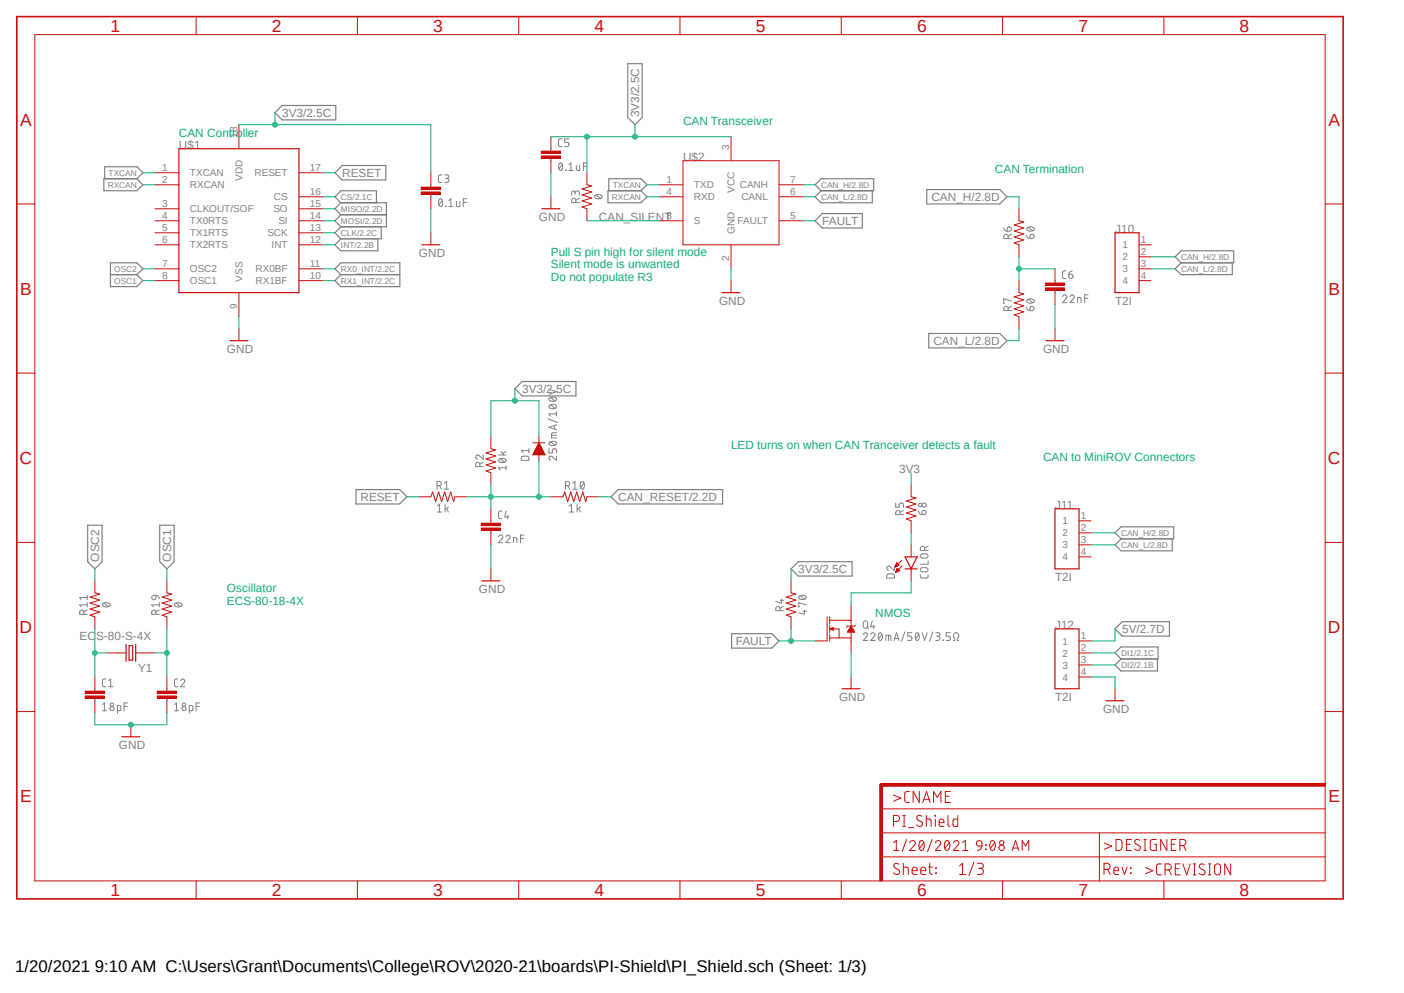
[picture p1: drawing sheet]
<svg xmlns="http://www.w3.org/2000/svg" width="297mm" height="210mm" viewBox="0 0 297 210" stroke-linecap="round" stroke-linejoin="round" font-family="sans-serif">
<path d="M3.2 3.2l281.3 187.3M284.5 3.2l-281.3 187.3" fill="none" stroke="#fff" stroke-width=".21"/>
<g fill="none" stroke="#808080" stroke-width=".21">
<path d="M93.5 37h-.6l-.1 .3v1.1l.7 .2M94.1 37h.5a.36 .36 0 0 1 .4 .4 .36 .36 0 0 1-.4 .3h-.4M94.5 37.7l.2 .1a.46 .46 0 0 1 .2 .5 .46 .46 0 0 1-.4 .3h-.4M118.4 34.5h.2a.98 .98 0 0 1 0 1.6 1.02 1.02 0 0 1-.2-1.6zM118.9 29.4h-.6l-.1 .3v1.1l.7 .2M119 34.8l-.8 .9M119.6 36l.2 .1zM120.4 29.4h-.9v.7h.7l.2 .3a.4 .4 0 0 1-.4 .6h-.5M120.4 36.1h.8M120.4 34.8l.4-.3v1.6M121.9 35v.8l.3 .3h.4v-1.1M123.4 35.2h.7"/>
<path d="M124.1 34.5h-.7v1.6M93 42.1l.2-.1a1.02 1.02 0 0 1 0 1.7 1.02 1.02 0 0 1-.2-1.6zM93.6 42.4l-.8 .9M94.3 43.6l.1 .1zM95 43.7h.8M95 42.4l.4-.4v1.7M96.6 42.6v1l.2 .1h.5v-1.1M98 42.8h.8M98.8 42h-.8v1.7M121.7 40.8v-.2a.46 .46 0 0 1 .5-.2 .46 .46 0 0 1 .4 .4v.5M121.7 41.1l-.1-.5a.37 .37 0 0 0-.4-.2 .37 .37 0 0 0-.3 .3v.6M121.8 42.8v-.4a.45 .45 0 0 0-.3-.5 .45 .45 0 0 0-.5 .3l-.1 .6h1.7"/>
<path d="M122.6 41.9l-.8 .4M125.8 41.4l.8-.3a.58 .58 0 0 1 .7 .7l-.7 .2a.58 .58 0 0 1-.8-.6zM126.1 41.2l.9 .8M212.3 48.2a.72 .72 0 0 0 .8 .7M213.1 48.2a.46 .46 0 0 1 .8 0 .46 .46 0 0 1-.4 .7h-.4zM213.3 50.5v-.5a.47 .47 0 0 0-.5-.5 .47 .47 0 0 0-.5 .5v.5h1.7M214 49.5l-.7 .4M217.2 49.7a.72 .72 0 0 0 .7 .8M217.3 48.3l.1-.2a.99 .99 0 0 1 1.4 .3 .96 .96 0 0 1-1.6 0zM217.6 48.1l.8 .7M217.9 49.7a.46 .46 0 0 1 .8 .1 .46 .46 0 0 1-.3 .7h-.5zM225.5 57.3h-.5l-.2 .4v1l.2 .2h.5"/>
<path d="M226.1 58h.6a.46 .46 0 0 1 .3 .5 .46 .46 0 0 1-.5 .4 .46 .46 0 0 1-.4-.4zM226.8 57.3a.72 .72 0 0 0-.7 .7M213.3 65.7v-.5a.47 .47 0 0 0-.5-.4 .47 .47 0 0 0-.5 .4v.5h1.7M214 63.7l-1.7-.5v.9h.2M214 64.8l-.7 .4M217.2 64.9a.72 .72 0 0 0 .7 .8M217.3 63.5l.7-.3a.58 .58 0 0 1 .7 .7l-.1 .1a.96 .96 0 0 1-1.4-.3zM217.6 63.3l.8 .7M217.9 64.9a.47 .47 0 0 1 .8 .1 .47 .47 0 0 1-.3 .7h-.5zM224.8 62.7a.44 .44 0 0 1 .6-.3 .44 .44 0 0 1 .2 .7l-.8 .9h.9M226.4 62.7a.44 .44 0 0 1 .6-.3 .44 .44 0 0 1 .1 .7l-.7 .9h.8M228 64v-1.1l.6 .1 .1 1"/>
<path d="M229.4 63.1h.8M230.2 62.4h-.8v1.6M101.5 98.7v-.7a.46 .46 0 0 0-.5-.2 .46 .46 0 0 0-.4 .4v.5h1.6M102.2 96.2v.9l-.9-.7a.44 .44 0 0 0-.7 .1 .44 .44 0 0 0 .4 .6M102.2 97.8l-.7 .3M105.5 96.2h1.6M105.5 97.2l.8-.3a.58 .58 0 0 1 .7 .7l-.7 .2a.67 .67 0 0 1-.8-.4zM105.8 97l.9 .7M106 95.5l.6 .7M107.1 98.9h-1.6l.3 .5M107.1 98.5v.9M107.1 95.5l-.8 .4"/>
<path d="M110.3 96.7a1.25 1.25 0 0 1 1.5 0l.1 .7h-1.6zM111.9 94.9v.9M111.9 95.3h-1.6l.4 .5M116 88.6l1.9 .7M116.1 94.9v.9h.7v-.5a.45 .45 0 0 1 .5-.4 .45 .45 0 0 1 .4 .4v.5M116.1 82.3l1.6 .5-1.6 .6M116.2 93.6l.7-.3a.58 .58 0 0 1 .8 .7l-.8 .2a.58 .58 0 0 1-.7-.6zM116.2 85.8l.7-.2a.58 .58 0 0 1 .8 .6l-.8 .2a.58 .58 0 0 1-.7-.6zM116.2 84.2l.7-.2a.58 .58 0 0 1 .8 .6l-.8 .3a.58 .58 0 0 1-.7-.7zM116.5 93.4l.9 .7M116.5 85.6l.9 .8M116.5 84.1l.9 .7"/>
<path d="M116.7 92.1h1M117.3 90v.8M117.7 96.5v.9l-.9-.8a.44 .44 0 0 0-.7 .1 .44 .44 0 0 0 .4 .7M117.7 91.5h-.8l-.2 .3v.8h1M117.7 87.1v.9M117.7 89.8l-1.6 .6 1.6 .5M117.7 87.5h-1.6l.4 .5M92.5 102.7h.4a.45 .45 0 0 0 .5-.3 .45 .45 0 0 0-.3-.5h-.6v1.6M92.5 107l.5-.3v1.6M92.5 108.3h.9M93 102.7l.4 .8M94 102.2l.5-.3v1.6"/>
<path d="M94 103.5h.9M94.1 106.7v1.6M94.4 107.5l.5 .8M94.9 107.2l-.8 .5M105.5 113.5a.45 .45 0 0 1 .6-.3 .45 .45 0 0 1 .1 .7l-.7 .9h.8M106.2 108.1h-.6l-.1 .3v1.1l.7 .2M107 113.5a.44 .44 0 0 1 .7-.3 .44 .44 0 0 1 .1 .7l-.8 .9h.9M107.1 108.1l-.3 1.2h.9M107.4 109v.7M108.6 114.8v-1.1h.7v1.1M110.1 113.9h.7M110.8 113.2h-.7v1.6"/>
<path d="M119.6 102.7h.5a.45 .45 0 0 0 .4-.4 .45 .45 0 0 0-.4-.4h-.5v1.6M120.1 102.7l.4 .8M120.4 108.3h1M120.4 107l.5-.3v1.6M121.2 103.5h.9M121.2 102.2l.4-.3v1.6M122.1 106.7v1.6M122.4 107.5l.4 .8M122.8 107.2l-.7 .5M123 101.9h.2a.93 .93 0 0 1 0 1.6 1.02 1.02 0 0 1-.2-1.6zM123.5 102.2l-.7 .9M189.2 119.7v.9l-.9-.7a.44 .44 0 0 0-.7 .1 .44 .44 0 0 0 .4 .6"/>
<path d="M189.5 106.4v.9h.7v-.6l.4-.3a.4 .4 0 0 1 .5 .3v.6M190.4 108.8v-.4a.47 .47 0 0 0-.5-.4 .47 .47 0 0 0-.4 .4v.4h1.6M191.1 107.9l-.7 .4M194.3 108.1a.72 .72 0 0 0 .7 .7M194.8 117.3a1.26 1.26 0 0 1 1.3-.1l.2 .1a.44 .44 0 0 1-.4 .7h-.7a.44 .44 0 0 1-.4-.7zM195.2 108a.46 .46 0 0 1 .7 .3 .46 .46 0 0 1-.4 .5h-.5v-.5zM195.6 116.4v-.4a.47 .47 0 0 0-.4-.5 .47 .47 0 0 0-.5 .5v.4h1.6M196.3 118.6v.7h-1.6M196.3 115.5l-.7 .4M17.7 129.9v-.7a.46 .46 0 0 0-.5-.2 .46 .46 0 0 0-.4 .5v.4h1.7M18.5 129l-.8 .4M18.5 127.9h-1.7l.4 .5"/>
<path d="M18.5 125.9v.9M18.5 127.5v.9M18.5 126.4h-1.7l.4 .4M21.7 127.7l.8-.2a.58 .58 0 0 1 .7 .6l-.7 .3a.58 .58 0 0 1-.8-.7zM22 127.6l.9 .7M32.1 126.2l.4-.3h.5v.5a.46 .46 0 0 1-.6 .4 .46 .46 0 0 1-.3-.6zM33 129.9l-.1-.7a.46 .46 0 0 0-.5-.2 .46 .46 0 0 0-.3 .5v.4h1.6M33 125.9a.72 .72 0 0 1 .7 .7M33.7 127.9h-1.6l.3 .5M33.7 129l-.7 .4M33.7 127.5v.9M37 127.7l.7-.2a.65 .65 0 0 1 .8 .4 .98 .98 0 0 1-1.6 0z"/>
<path d="M37.3 127.6l.8 .7M165 129.2v-.5a.45 .45 0 0 0-.3-.4 .45 .45 0 0 0-.5 .2l-.1 .7h1.6M165 127h.7M165.4 126.7v.9l-1.3-.4M165.7 128.2l-.7 .4M169 126.2l.8-.3a.65 .65 0 0 1 .8 .5 .98 .98 0 0 1-1.6 0zM169.3 126l.9 .7M169.8 129.3h.8M170.2 129v.9l-1.2-.3M170.6 127.9l-1.6-.4v.9h.1M182.6 134.2a.45 .45 0 0 1 .6-.4 .45 .45 0 0 1 .2 .7l-.8 1h1M182.7 131.5l.2-.1a.47 .47 0 0 1 .7 .3v.8a.47 .47 0 0 1-.5 .4 .47 .47 0 0 1-.5-.4z"/>
<path d="M183.4 132.5l.3 .4M184.2 134.2a.44 .44 0 0 1 .6-.4 .44 .44 0 0 1 .2 .7l-.8 1h.9M184.5 131.3l-.3 1.2h.9M184.8 132.2v.7M186 133.9l.2-.1a.96 .96 0 0 1 0 1.7 1.02 1.02 0 0 1-.2-1.6zM186.6 134.2l-.8 .9M187.4 135.5v-1.1l1 .1 .1 1M187.8 121.4a1.26 1.26 0 0 1 1.3 .2l.1 .7h-1.6v-.5zM188 134.4v1.1M189.1 135.5l.6-1.7 .5 1.7M189.3 135h.8M191.4 133.6l-.7 2"/>
<path d="M192.9 133.8h-.9v.7h.6l.3 .4a.4 .4 0 0 1-.3 .6h-.6M193.8 133.9l.2-.1a.96 .96 0 0 1 0 1.7l-.3-.3-.1-.5zM194.4 134.2l-.7 .9M194.7 121.5v.6l.4 .2 1-.1 .2-.1v-.6M194.8 120.3a1.26 1.26 0 0 1 1.3-.2l.2 .2a.44 .44 0 0 1-.4 .6h-.7a.44 .44 0 0 1-.4-.6zM195.1 133.8l.5 1.7 .5-1.7M197.4 133.6l-.8 2M198 133.8h.5a.36 .36 0 0 1 .4 .4 .36 .36 0 0 1-.4 .3h-.4M198.4 134.5a.47 .47 0 0 1 .5 .5 .47 .47 0 0 1-.5 .5h-.4M199.5 135.4l.1 .1zM201 133.8h-.8v.7h.5l.3 .4a.4 .4 0 0 1-.3 .6h-.5M201.7 135.5h.3v-.5a.62 .62 0 0 1-.2-1 .62 .62 0 0 1 .9 0 .62 .62 0 0 1-.2 1v.5h.3"/>
<path d="M21.7 149.1l.4-.4v1.6M21.7 150.3h.9M22.4 143.6h-.6l-.1 .4v1l.1 .2h.6M23 145.2h.9M23 144l.4-.4v1.6M24.8 150.3l.7-.1v-.9l-.7-.1v1.6M26.2 149.4h.8M27 148.7h-.8v1.6M36.9 150.3h.9M36.9 149.1l.4-.4v1.6M37.6 143.6h-.5l-.2 .4 .1 1 .1 .2h.5M38.2 144a.45 .45 0 0 1 .6-.4 .45 .45 0 0 1 .2 .7l-.8 .9h.9"/>
<path d="M40 150.3h.5l.3-.1-.1-.9-.7-.1v1.6M41.5 149.4h.7M42.2 148.7h-.7v1.6"/>
<circle cx="194.7" cy="106.8" r=".37"/>
<circle cx="195.5" cy="106.8" r=".45"/>
<circle cx="23.7" cy="149" r=".37"/>
<circle cx="23.7" cy="149.9" r=".45"/>
<circle cx="38.9" cy="149" r=".37"/>
<circle cx="38.9" cy="149.9" r=".45"/>
</g>
<g fill="none" stroke="#808080" stroke-width=".25">
<path d="M132.8 13.5h3v11.3l-1.5 1.6-1.5-1.6zM22 37.8h7l1.2 1.3-1.2 1.2h-7zM22.1 37.8v-2.5h6.9l1.2 1.2-1.2 1.3M58.2 23.8l1.5-1.5h11.3v3.1h-11.3zM72.3 35h9.3v3.1h-9.3l-1.4-1.6zM172.4 39.1l1.3-1.3h11.1v2.5h-11.1zM23.4 55.6h5.6l1.2 1.3-1.2 1.2 1.2 1.3-1.2 1.2h-5.6zM23.4 58.1h5.6M72.1 55.6h12.5v5h-12.5l-1.2-1.2 1.2-1.3-1.2-1.2zM72.1 58.1h12.5M72.1 42.9l-1.2-1.3 1.2-1.3h7.5v2.6M72.1 42.9h9.6v5.1h-9.6"/>
<path d="M72.1 50.5l-1.2 1.3 1.2 1.2h7.8v-2.5M72.1 42.9l-1.2 1.3 1.2 1.2M72.1 45.4h9.6M72.1 45.4l-1.2 1.3 1.2 1.3M72.1 48l-1.2 1.2 1.2 1.3M80.6 48v2.5h-8.5M128.6 40.3h7l1.3 1.3-1.3 1.3h-7zM128.8 40.3v-2.5h6.8l1.3 1.3-1.3 1.2M172.4 46.7l1.5-1.5h8.5v3h-8.5zM173.7 40.3l-1.3 1.3 1.3 1.3h10.8v-2.6M196 40.1h15.5l1.5 1.5-1.5 1.5h-15.5zM249.9 55.6l-1.3 1.3 1.3 1.2h10.8v-2.5"/>
<path d="M249.9 53h11.1v2.6h-11.1l-1.3-1.3zM196.5 70.5h15l1.5 1.6-1.5 1.5h-15zM108.9 82.2l1.5-1.5h11.4v3h-11.4zM18.5 111.1h3.1v7.7l-1.5 1.5-1.6-1.5zM33.8 111.1h3v7.7l-1.5 1.5-1.5-1.5zM75.3 103.5h9.2l1.6 1.6-1.6 1.5h-9.2zM130.8 103.5h22.1v3.1h-22.1l-1.6-1.5zM237.2 111.4h11.1v2.6h-11.1l-1.3-1.3zM237.2 114l-1.3 1.2 1.3 1.3h10.8v-2.5M154.8 134h8.5l1.5 1.6-1.5 1.5h-8.5zM167.3 120.3l1.6-1.5h11.4v3h-11.4zM235.9 138.1l1.3-1.3h7.8v2.6h-7.8z"/>
<path d="M235.9 133l1.5-1.5h10v3h-10zM237.2 139.4l-1.3 1.2 1.3 1.3h7.7v-2.5"/>
</g>
<path d="M215.6 44.2v2.5l1 .2-2.1 .7 2.1 .6-2.1 .7 2.1 .6-2.1 .6 2.1 .7-2.1 .6 1.1 .4v2.5M215.6 59.4v2.5l1 .2-2.1 .7 2.1 .6-2.1 .7 2.1 .6-2.1 .6 2.1 .7-2.1 .6 1.1 .4v2.5M223.2 59.4v.5M223.2 61.4v.5M22.6 138.1h4.1M28.7 138.1h4.1M27.7 153.3v2.5" fill="none" stroke="#c90d0c" stroke-width=".21"/>
<path d="M26.7 136.3v3.6M27.3 136.6h.8v3h-.8zM28.7 136.3v3.6M25.8 155.8h3.8" fill="none" stroke="#c90d0c" stroke-width=".25"/>
<path d="M221.1 60.9h4.1v.5h-4.1z" fill-rule="evenodd" fill="#c90d0c"/>
<path d="M221.1 60.9h4.1v.5h-4.1z" fill="none" stroke="#c90d0c" stroke-width=".21"/>
<path d="M221.1 59.9h4.1v.5h-4.1z" fill-rule="evenodd" fill="#c90d0c"/>
<g fill="none" stroke="#c90d0c" stroke-width=".21">
<path d="M221.1 59.9h4.1v.5h-4.1zM223.2 56.9v2.5M223.2 61.9v2.5M103.8 92.4v2.5l1.1 .3-2.1 .6 2.1 .6-2.1 .7 2.1 .6-2.1 .6 2.1 .7-2.1 .6 1 .4v2.5M88.6 105.1h2.5l.4-1 .7 2 .6-2 .6 2 .7-2 .6 2 .6-2 .7 2 .2-1h2.6M103.8 110.2v.5M103.8 112.2v.5M189.3 119.8h.1M189.4 119.8h.3M189.4 119.7h.5M189.4 119.6h.7M189.5 119.5h.7"/>
<path d="M189.5 119.4h.6M189.6 119.3h.4M189.6 119.3h.3M189.6 119.2h.2M189.7 119h.1M189.7 119l-.4 .9M189.7 119l.5 .5M190.2 119.5l-.9 .4M190.7 118.5l-1.4 1.4M190.8 119.7l-1.4 1.4M192.7 102.5v2.6l1.1 .2-2.1 .7 2.1 .6-2.1 .6 2.1 .7-2.1 .6 2.1 .6-2.1 .7 1 .4v2.5M192.7 115.2v2.6"/>
<path d="M167.3 122.9v2.5l1.1 .2-2.1 .7 2.1 .6-2.1 .7 2.1 .6-2.1 .6 2.1 .7-2.1 .6 1 .4v2.5M175 130.5v5.1h-2.6M175.5 130.5v1.4M175.5 132.3v1.5M175.5 134.3v1.3M175.5 134.9h4.5M175.5 131.2h4.5M175.5 133l.8-.2v.5zM175.6 133h1.9v1.9M175.7 132.9h.6M175.8 133.1h.5M176 132.8h.3"/>
<path d="M176.1 133.2h.2M179.3 133.6h1.5M179.4 133.5h1.3M179.4 133.4h1.2M179.5 133.3h1.1M179.6 133.2h.9M179.6 133.1h.8M179.7 133h.7M179.7 132.9h.6M179.8 132.8h.5M179.8 132.8h.4M179.9 132.6h.3"/>
<path d="M180 132.5h.1M180 127.9v4.5M180 133.7v4.4M180 132.4l.8 1.3h-1.5zM181 132.2l-.2 .2h-1.5l-.2 .2M189.4 121h.1M189.5 120.9h.2M189.5 120.8h.4M189.6 120.7h.6M189.6 120.6h.7M189.7 120.6h.5M189.7 120.5h.4"/>
<path d="M189.7 120.4h.3M189.7 120.3h.2M189.8 120.2h.1M189.8 120.2l.5 .5-.9 .4zM192.7 120.3v2.6"/>
</g>
<path d="M191.5 117.8h2.5l-1.3 2.5zM191.5 120.3h2.5" fill="none" stroke="#c90d0c" stroke-width=".25"/>
<path d="M101.8 111.7h4.1v.5h-4.1z" fill-rule="evenodd" fill="#c90d0c"/>
<path d="M101.8 111.7h4.1v.5h-4.1z" fill="none" stroke="#c90d0c" stroke-width=".21"/>
<path d="M101.8 110.7h4.1v.5h-4.1z" fill-rule="evenodd" fill="#c90d0c"/>
<g fill="none" stroke="#c90d0c" stroke-width=".21">
<path d="M91.1 39.1v.5M91.1 41.1v.5M241 51.8h2.5M241 54.3h2.5M241 56.9h2.5M241 59.4h2.5M223.2 69.5v2.6M112.7 93.6h2.6M112.8 96.1h2.5M112.8 96.1h2.4M112.9 96h2.3M112.9 95.9h2.2"/>
<path d="M112.9 95.8h2.2M113 95.7h2M113 95.6h2M113.1 95.5h1.8M113.1 95.4h1.8M113.2 95.3h1.7M113.2 95.2h1.6M113.3 95.1h1.4M113.3 95h1.4M113.4 94.9h1.2M113.4 94.8h1.2M113.5 94.7h1.1"/>
<path d="M113.5 94.6h1M113.6 94.5h.9M113.6 94.4h.8M113.7 94.4h.7M113.7 94.3h.6M113.7 94.2h.6M113.8 94.1h.5M113.8 94h.4M113.9 93.9h.2M113.9 93.8h.2M114 93.7h.1M114 92.4v1.2"/>
<path d="M114 96.2v1.3M114 93.6l1.3 2.6h-2.6zM114 93.6v.1M101.8 110.7h4.1v.5h-4.1zM103.8 107.6v2.6M103.8 112.7v2.5M116.5 105.1h2.6l.4-1 .6 2 .6-2 .7 2 .6-2 .6 2 .7-2 .6 2 .3-1h2.5M228.3 110.2h2.5M228.3 112.7h2.5M228.3 115.2h2.5M228.3 117.8h2.5M20.1 122.9v2.5l1 .2-2.1 .7 2.1 .6-2.1 .7 2.1 .6-2.1 .6 2.1 .7-2.1 .6 1.1 .4v2.5"/>
<path d="M35.3 122.9v2.5l1 .2-2 .7 2 .6-2 .7 2 .6-2 .6 2 .7-2 .6 1 .4v2.5M103.8 120.3v2.6M228.3 135.6h2.5M228.3 138.1h2.5M180 143.2v2.5M228.3 140.6h2.5M228.3 143.2h2.5M235.9 145.7v2.5"/>
</g>
<path d="M235.9 49.2h5.1v12.7h-5.1zM221.3 72.1h3.8M223.2 107.6h5.1v12.7h-5.1zM101.9 122.9h3.8M223.2 133h5.1v12.7h-5.1zM178.1 145.7h3.8M234 148.2h3.8" fill="none" stroke="#c90d0c" stroke-width=".25"/>
<path d="M89.1 40.6h4.1v.5h-4.1z" fill-rule="evenodd" fill="#c90d0c"/>
<path d="M89.1 40.6h4.1v.5h-4.1z" fill="none" stroke="#c90d0c" stroke-width=".21"/>
<path d="M89.1 39.6h4.1v.5h-4.1z" fill-rule="evenodd" fill="#c90d0c"/>
<g fill="none" stroke="#c90d0c" stroke-width=".21">
<path d="M32.8 36.5h5M32.8 39.1h5M50.5 26.4v5.1M63.2 36.5h5.1M89.1 39.6h4.1v.5h-4.1zM91.1 36.5v2.6M116.5 31.5v.5M116.5 33.5v.5M124.2 36.5v2.6l1 .2-2.1 .7 2.1 .6-2.1 .6 2.1 .7-2.1 .6 2.1 .6-2.1 .7 1.1 .4v2.5M32.8 44.2h5M32.8 46.7h5M32.8 49.2h5"/>
<path d="M32.8 51.8h5M32.8 56.9h5M32.8 59.4h5M63.2 44.2h5.1M63.2 46.7h5.1M63.2 49.2h5.1M63.2 51.8h5.1M63.2 56.9h5.1M63.2 59.4h5.1M63.2 41.6h5.1M91.1 41.6v2.6M91.1 49.2v2.6"/>
<path d="M50.5 61.9v5.1M50.5 69.5v2.6"/>
</g>
<path d="M37.8 31.5h25.4v30.4h-25.4zM89.2 51.8h3.8M48.6 72.1h3.9" fill="none" stroke="#c90d0c" stroke-width=".25"/>
<path d="M114.5 33h4.1v.5h-4.1z" fill-rule="evenodd" fill="#c90d0c"/>
<path d="M114.5 33h4.1v.5h-4.1z" fill="none" stroke="#c90d0c" stroke-width=".21"/>
<path d="M114.5 32h4.1v.5h-4.1z" fill-rule="evenodd" fill="#c90d0c"/>
<g fill="none" stroke="#c90d0c" stroke-width=".21">
<path d="M114.5 32h4.1v.5h-4.1zM116.5 28.9v2.6M116.5 34v2.5M139.4 39.1h5.1M144.5 34h20.3v17.8h-20.3zM154.6 28.9v5.1M164.8 39.1h5.1M116.5 41.6v2.6M139.4 41.6h5.1M139.4 46.7h5.1M154.6 51.8v5.1M154.6 59.4v2.5"/>
<path d="M164.8 41.6h5.1M164.8 46.7h5.1M20.1 145.7v.5M20.1 147.7v.5"/>
</g>
<path d="M114.6 44.2h3.8M152.7 61.9h3.8" fill="none" stroke="#c90d0c" stroke-width=".25"/>
<path d="M18 147.2h4.1v.5h-4.1z" fill-rule="evenodd" fill="#c90d0c"/>
<path d="M18 147.2h4.1v.5h-4.1z" fill="none" stroke="#c90d0c" stroke-width=".21"/>
<path d="M18 146.2h4.1v.5h-4.1z" fill-rule="evenodd" fill="#c90d0c"/>
<path d="M18 146.2h4.1v.5h-4.1zM20.1 143.2v2.5M20.1 148.2v2.5M35.3 145.7v.5M35.3 147.7v.5" fill="none" stroke="#c90d0c" stroke-width=".21"/>
<path d="M33.3 147.2h4v.5h-4z" fill-rule="evenodd" fill="#c90d0c"/>
<path d="M33.3 147.2h4v.5h-4z" fill="none" stroke="#c90d0c" stroke-width=".21"/>
<path d="M33.3 146.2h4v.5h-4z" fill-rule="evenodd" fill="#c90d0c"/>
<path d="M33.3 146.2h4v.5h-4zM35.3 143.2v2.5M35.3 148.2v2.5" fill="none" stroke="#c90d0c" stroke-width=".21"/>
<path d="M186.1 166h.6v20.3h-.6z" fill-rule="evenodd" fill="#c90d0c"/>
<path d="M186.1 166h.6v20.3h-.6z" fill="none" stroke="#c90d0c" stroke-width=".21"/>
<path d="M186.4 165.7h93.9v.6h-93.9z" fill-rule="evenodd" fill="#c90d0c"/>
<g fill="none" stroke="#c90d0c" stroke-width=".21">
<path d="M7.4 7.3h272.9v179h-272.9zM41.5 3.5v3.8M75.6 3.5v3.8M109.7 3.5v3.8M143.8 3.5v3.8M178 3.5v3.8M212.1 3.5v3.8M246.2 3.5v3.8M3.6 43.1h3.8M280.3 43.1h3.8M3.6 78.9h3.8M280.3 78.9h3.8"/>
<path d="M3.6 114.7h3.8M280.3 114.7h3.8M3.6 150.5h3.8M280.3 150.5h3.8M186.4 165.7h93.9v.6h-93.9zM186.4 176.1h93.9M186.4 171.1h93.9M189 173.7h.7a.64 .64 0 0 0 .6-.6 .64 .64 0 0 0-.6-.6h-.7v2.3M189 168.1l1.6 .7-1.6 .7M189 179.9h1.2M189 178.2l.6-.4v2.1M191 172.5h.5"/>
<path d="M191 174.8h.5M191.3 172.5v2.3M191.8 177.5l-1 2.6M192.2 175h1.1M192.4 167.4h-.8l-.2 .5 .1 1.6 .9 .2M192.4 178.2a.58 .58 0 0 1 .9-.4 .58 .58 0 0 1 .2 .9l-1.1 1.2h1.2M194.5 167.4v2.3l-1.3-2.3v2.3M194.6 177.9a.41 .41 0 0 1 .4-.1 .41 .41 0 0 1 .4 .3 1.36 1.36 0 0 1-.4 1.8l-.2-.1a1.47 1.47 0 0 1-.2-1.9zM195 172.6l-.7-.1a.55 .55 0 0 0-.1 .9l.7 .4a.58 .58 0 0 1 .1 .9 .58 .58 0 0 1-.9-.1l-.2-.1M195.2 169.7l.8-2.3 .8 2.3M195.4 169.1h1.2M195.5 178.2l-1 1.2"/>
<path d="M196 173.2l.8 .1 .1 .1 .1 1.4M196 172.5v2.3M197.2 177.5l-1 2.6M197.5 169.7v-2.3l.8 1.3 .8-1.3v2.3M197.8 172.5l.1 .1zM197.9 178.2a.57 .57 0 0 1 .8-.4 .57 .57 0 0 1 .1 .9l-.9 1.2h1.1M197.9 173.2v1.6M198.7 174h1a.54 .54 0 0 0-.4-.8 .54 .54 0 0 0-.6 .5v.7l.1 .4h.9M200 168.4h.8M200 177.9a.41 .41 0 0 1 .4-.1 .41 .41 0 0 1 .3 .3 1.26 1.26 0 0 1-.3 1.8l-.2-.1a1.47 1.47 0 0 1-.2-1.9zM200.5 172.5v1.9l.2 .4h.2M200.8 178.2l-.9 1.2"/>
<path d="M201 167.4h-1v2.3h1M201.7 178.2a.58 .58 0 0 1 .8-.4 .58 .58 0 0 1 .2 .9l-1 1.2h1.2M202.6 172.5v2.3h-.8l-.2-.4v-1l.2-.1 .8-.1M203.6 179.9h1.2M203.6 178.2l.6-.4v2.1M206.8 177.9a.6 .6 0 0 1 .9 .5v.5h-.9a.58 .58 0 0 1 0-1zM207.7 178.9a.94 .94 0 0 1-.9 1M208.5 178.6l.1 .2zM208.5 179.6l.1 .1zM209.6 177.9a.41 .41 0 0 1 .4-.1 .41 .41 0 0 1 .4 .3 1.26 1.26 0 0 1-.4 1.8l-.2-.1a1.47 1.47 0 0 1-.2-1.9zM210.4 178.2l-.9 1.2M214.1 179.9l.7-2.1 .7 2.1"/>
<path d="M214.3 179.4h1M216.2 179.9v-2.1l.8 1.1 .6-1.1v2.1M232.6 176.1v10.3M233.6 178.3l1.6 .6-1.6 .7M236.1 177.5h.6a.59 .59 0 0 1 .7 .7v1a.65 .65 0 0 1-.7 .7h-.6zM238.3 178.6h.8M239.4 177.5h-1.1v2.4h1.1M241.1 177.7l-.2-.1a.53 .53 0 0 0-.8 .1 .53 .53 0 0 0 .2 .8l.7 .4a.58 .58 0 0 1 .1 .9 .58 .58 0 0 1-.9-.1l-.2-.2M242 177.5h.5M242 179.9h.5M242.2 177.5v2.4M244.6 177.5l-1 .1-.2 .2-.1 1.5a.51 .51 0 0 0 .5 .6h.8v-1.3h-.4"/>
<path d="M246.8 177.5v2.4l-1.3-2.4v2.4M247.8 178.6h.7M248.8 177.5h-1v2.4h1M249.6 178.8h.6a.64 .64 0 0 0 .7-.6 .64 .64 0 0 0-.7-.7h-.6v2.4M250.4 178.8l.5 1.1M41.5 186.3v3.8M75.6 186.3v3.8M109.7 186.3v3.8M143.8 186.3v3.8M178 186.3v3.8M186.4 181.2h93.9M190.2 182.8a.61 .61 0 0 0-.8-.2 .61 .61 0 0 0-.3 .8 1.75 1.75 0 0 1 1.2 1v.2a.75 .75 0 0 1-1.3 0"/>
<path d="M191.1 183.4h.6l.4 .2 .1 1.4M191.1 182.6v2.4M193 184.1h1a.55 .55 0 0 0-.4-.7 .55 .55 0 0 0-.6 .5v.8l.4 .3h.6M194.8 184.1h1a.55 .55 0 0 0-.3-.7 .55 .55 0 0 0-.7 .5v.8l.4 .3h.6M196.4 183.4h.8M196.7 182.6v1.9l.2 .4 .3 .1M198 183.6l.1 .1zM198 184.6l.1 .1zM203 185h1.3M203 183.1l.6-.5v2.4M206 182.3l-1 2.9M206.8 182.6h.7a.53 .53 0 0 1 .5 .5 .53 .53 0 0 1-.5 .5h-.5"/>
<path d="M207.4 183.6a.66 .66 0 0 1 .6 .7 .66 .66 0 0 1-.6 .7h-.6M212.1 186.3v3.8M233.6 183.9h.6a.66 .66 0 0 0 .6-.7 .66 .66 0 0 0-.6-.6h-.6v2.4M234.3 183.9l.6 1.1M235.6 184.1h1a.54 .54 0 0 0-.3-.7 .54 .54 0 0 0-.7 .5l.1 .8 .3 .3h.6M237.4 183.4l.5 1.6 .5-1.6M239.1 184.6l.2 .1zM239.1 183.6l.2 .1zM242.3 183.5l1.6 .6-1.6 .7M245.7 182.7l-.8 .1-.3 .4 .1 1.5 .3 .3h.7M246.2 186.3v3.8M246.5 184h.6a.64 .64 0 0 0 .7-.7 .64 .64 0 0 0-.7-.6h-.6v2.3"/>
<path d="M247.3 184l.5 1M248.6 183.7h.8M249.7 182.7h-1.1v2.3h1.1M250.2 182.7l.8 2.3 .8-2.3M252.4 185h.5M252.4 182.7h.5M252.7 182.7v2.3M254.8 182.9l-.8-.1a.51 .51 0 0 0-.3 .4 .51 .51 0 0 0 .3 .5l.7 .4a.58 .58 0 0 1 0 .8 .58 .58 0 0 1-.8 0l-.2-.2M255.7 185h.5M255.7 182.7h.5M255.9 182.7v2.3M257 183a.65 .65 0 0 1 .7-.3 .65 .65 0 0 1 .5 .6v1.1a.64 .64 0 0 1-.6 .7 .64 .64 0 0 1-.7-.7z"/>
<path d="M260.3 182.7v2.3l-1.2-2.3v2.3"/>
<circle cx="211.9" cy="178.2" r=".46"/>
<circle cx="211.9" cy="179.3" r=".58"/>
</g>
<path d="M187.7 166h-1.3v1.3" fill="none" stroke="#c90d0c" stroke-width=".64"/>
<path d="M3.6 3.5h280.5v186.6h-280.5z" fill="none" stroke="#c90d0c" stroke-width=".34"/>
<path d="M20.1 133v10.2M20.1 138.1h2.5" fill="none" stroke="#0dab76" stroke-width=".21"/>
<circle cx="20.1" cy="138.1" r=".51" fill="#0dab76"/>
<g fill="none" stroke="#0dab76" stroke-width=".21">
<path d="M32.8 138.1h2.5M35.3 133v10.2"/>
<circle cx="20.1" cy="138.1" r=".51"/>
</g>
<circle cx="35.3" cy="138.1" r=".51" fill="#0dab76"/>
<g fill="none" stroke="#0dab76" stroke-width=".21">
<path d="M116.5 36.5v5.1M91.1 44.2v5M154.6 56.9v2.5M50.5 67v2.5M223.2 64.4v5.1M103.8 115.2v5.1M180 138.1v5.1M35.3 150.7v2.6h-15.2M230.8 143.2h5.1v2.5"/>
<circle cx="35.3" cy="138.1" r=".51"/>
</g>
<circle cx="27.7" cy="153.3" r=".51" fill="#0dab76"/>
<g fill="none" stroke="#0dab76" stroke-width=".21">
<path d="M30.2 36.5h2.6M30.2 39.1h2.6M68.3 36.5h2.6M136.9 39.1h2.5M30.2 59.4h2.6M30.2 56.9h2.6M136.9 41.6h2.5M108.9 82.2v2.6M114 84.8h-10.2v7.6M192.7 100v2.5M86.1 105.1h2.5M20.1 120.3v2.6"/>
<path d="M35.3 120.3v2.6M167.3 120.3v2.6M20.1 150.7v2.6"/>
<circle cx="27.7" cy="153.3" r=".51"/>
</g>
<circle cx="108.9" cy="84.8" r=".51" fill="#0dab76"/>
<g fill="none" stroke="#0dab76" stroke-width=".21">
<path d="M50.5 26.4h40.6v10.1M58.2 23.8v2.6M114 84.8v7.6"/>
<circle cx="108.9" cy="84.8" r=".51"/>
</g>
<circle cx="58.2" cy="26.4" r=".51" fill="#0dab76"/>
<g fill="none" stroke="#0dab76" stroke-width=".21">
<path d="M116.5 28.9h38.1M124.2 28.9v7.6M134.3 26.4v2.5"/>
<circle cx="58.2" cy="26.4" r=".51"/>
</g>
<circle cx="134.3" cy="28.9" r=".51" fill="#0dab76"/>
<circle cx="134.3" cy="28.9" r=".51" fill="none" stroke="#0dab76" stroke-width=".21"/>
<circle cx="124.2" cy="28.9" r=".51" fill="#0dab76"/>
<g fill="none" stroke="#0dab76" stroke-width=".21">
<path d="M164.8 135.6h7.6M167.3 133v2.6"/>
<circle cx="124.2" cy="28.9" r=".51"/>
</g>
<circle cx="167.3" cy="135.6" r=".51" fill="#0dab76"/>
<g fill="none" stroke="#0dab76" stroke-width=".21">
<path d="M169.9 39.1h2.5M169.9 46.7h2.5M169.9 41.6h2.5M213 41.6h2.6v2.6M215.6 54.3v5.1M215.6 56.9h7.6M243.5 54.3h5.1M243.5 56.9h5.1M215.6 69.5v2.6h-2.6M230.8 112.7h5.1M230.8 115.2h5.1"/>
<circle cx="167.3" cy="135.6" r=".51"/>
</g>
<circle cx="215.6" cy="56.9" r=".51" fill="#0dab76"/>
<g fill="none" stroke="#0dab76" stroke-width=".21">
<path d="M98.8 105.1h5M103.8 102.5v5.1M192.7 112.7v2.5M192.7 122.9v2.5h-12.7v2.5M230.8 138.1h5.1M230.8 140.6h5.1"/>
<circle cx="215.6" cy="56.9" r=".51"/>
</g>
<circle cx="103.8" cy="105.1" r=".51" fill="#0dab76"/>
<g fill="none" stroke="#0dab76" stroke-width=".21">
<path d="M114 97.5v7.6M103.8 105.1h12.7"/>
<circle cx="103.8" cy="105.1" r=".51"/>
</g>
<circle cx="114" cy="105.1" r=".51" fill="#0dab76"/>
<g fill="none" stroke="#0dab76" stroke-width=".21">
<path d="M68.3 41.6h2.6M68.3 44.2h2.6M68.3 46.7h2.6M68.3 49.2h2.6M68.3 51.8h2.6M68.3 56.9h2.6M68.3 59.4h2.6M124.2 46.7h15.2M126.7 105.1h2.5M235.9 133v2.6h-5.1"/>
<circle cx="114" cy="105.1" r=".51"/>
</g>
<g font-size="3.7" fill="#c90d0c">
<text x="23.4" y="6.7">1</text>
<text x="57.5" y="6.7">2</text>
<text x="91.7" y="6.7">3</text>
<text x="125.8" y="6.7">4</text>
<text x="159.9" y="6.7">5</text>
<text x="194" y="6.7">6</text>
<text x="228.1" y="6.7">7</text>
<text x="262.2" y="6.7">8</text>
<text x="4.2" y="26.5">A</text>
<text x="281" y="26.5">A</text>
<text x="4.2" y="62.3">B</text>
<text x="281" y="62.3">B</text>
<text x="4.1" y="98.1">C</text>
<text x="280.9" y="98.1">C</text>
<text x="4.1" y="133.9">D</text>
<text x="280.9" y="133.9">D</text>
<text x="4.2" y="169.7">E</text>
<text x="281" y="169.7">E</text>
<text x="23.4" y="189.5">1</text>
<text x="57.5" y="189.5">2</text>
<text x="91.7" y="189.5">3</text>
<text x="125.8" y="189.5">4</text>
<text x="159.9" y="189.5">5</text>
<text x="194" y="189.5">6</text>
<text x="228.1" y="189.5">7</text>
<text x="262.2" y="189.5">8</text>
</g>
<text font-size="3.6" x="3.2" y="205.7">1/20/2021 9:10 AM C:\Users\Grant\Documents\College\ROV\2020-21\boards\PI-Shield\PI_Shield.sch (Sheet: 1/3)</text>
<g font-size="2.5" fill="#0dab76">
<text x="37.8" y="28.9">CAN Controller</text>
<text x="144.5" y="26.4">CAN Transceiver</text>
<text x="210.5" y="36.5">CAN Termination</text>
<text x="116.5" y="54.1">Pull S pin high for silent mode</text>
<text x="116.5" y="56.7">Silent mode is unwanted</text>
<text x="116.5" y="59.4">Do not populate R3</text>
<text x="154.6" y="94.9">LED turns on when CAN Tranceiver detects a fault</text>
<text x="220.6" y="97.5">CAN to MiniROV Connectors</text>
<text x="48" y="125.3">Oscillator</text>
<text x="48" y="127.9">ECS-80-18-4X</text>
<text x="185.1" y="130.5">NMOS</text>
</g>
<g font-size="2.5" fill="#808080">
<text x="59.7" y="24.7">3V3/2.5C</text>
<text x="135.2" y="24.9" transform="rotate(-90 135.2 24.9)">3V3/2.5C</text>
<text x="37.8" y="31.5">U$1</text>
<text x="144.5" y="34">U$2</text>
<text x="72.4" y="37.4">RESET</text>
<text x="114" y="46.7">GND</text>
<text x="126.7" y="46.7">CAN_SILENT</text>
<text x="174" y="47.6">FAULT</text>
<text x="197" y="42.5">CAN_H/2.8D</text>
<text x="235.9" y="49.2">J10</text>
<text x="88.6" y="54.3">GND</text>
<text x="152.1" y="64.4">GND</text>
<text x="235.9" y="64.4">T2I</text>
<text x="48" y="74.6">GND</text>
<text x="197.4" y="72.9">CAN_L/2.8D</text>
<text x="220.6" y="74.6">GND</text>
<text x="110.4" y="83.1">3V3/2.5C</text>
<text x="190.2" y="100">3V3</text>
<text x="76.2" y="106">RESET</text>
<text x="130.8" y="106">CAN_RESET/2.2D</text>
<text x="223.2" y="107.6">J11</text>
<text x="21" y="118.8" transform="rotate(-90 21 118.8)">OSC2</text>
<text x="36.2" y="118.8" transform="rotate(-90 36.2 118.8)">OSC1</text>
<text x="101.3" y="125.4">GND</text>
<text x="168.9" y="121.2">3V3/2.5C</text>
<text x="223.2" y="122.9">T2I</text>
<text x="16.8" y="135.3">ECS-80-S-4X</text>
<text x="155.7" y="136.4">FAULT</text>
<text x="223.2" y="133">J12</text>
<text x="237.4" y="133.9">5V/2.7D</text>
<text x="29.3" y="142.2">Y1</text>
<text x="177.5" y="148.2">GND</text>
<text x="223.2" y="148.2">T2I</text>
<text x="233.3" y="150.8">GND</text>
<text x="25.1" y="158.4">GND</text>
</g>
<g font-size="2.1" fill="#808080">
<text x="50.2" y="29.1" transform="rotate(-90 50.2 29.1)">18</text>
<text x="154.3" y="31.7" transform="rotate(-90 154.3 31.7)">3</text>
<text x="34.3" y="36.2">1</text>
<text x="34.3" y="38.7">2</text>
<text x="40.2" y="37.3">TXCAN</text>
<text x="40.2" y="39.8">RXCAN</text>
<text x="51.3" y="38.2" transform="rotate(-90 51.3 38.2)">VDD</text>
<text x="53.8" y="37.3">RESET</text>
<text x="65.6" y="41.2">16</text>
<text x="65.6" y="36.2">17</text>
<text x="141" y="38.7">1</text>
<text x="141" y="41.2">4</text>
<text x="146.8" y="39.8">TXD</text>
<text x="155.4" y="40.8" transform="rotate(-90 155.4 40.8)">VCC</text>
<text x="156.5" y="39.8">CANH</text>
<text x="167.1" y="38.7">7</text>
<text x="167.1" y="41.2">6</text>
<text x="34.3" y="43.8">3</text>
<text x="34.3" y="46.3">4</text>
<text x="40.2" y="44.9">CLKOUT/SOF</text>
<text x="40.2" y="47.5">TX0RTS</text>
<text x="57.8" y="44.9">SO</text>
<text x="58" y="42.4">CS</text>
<text x="58.9" y="47.5">SI</text>
<text x="65.6" y="46.3">14</text>
<text x="65.6" y="43.8">15</text>
<text x="141" y="46.3">8</text>
<text x="146.8" y="42.4">RXD</text>
<text x="146.8" y="47.5">S</text>
<text x="156" y="47.5">FAULT</text>
<text x="156.8" y="42.4">CANL</text>
<text x="167.1" y="46.3">5</text>
<text x="34.3" y="48.9">5</text>
<text x="34.3" y="51.4">6</text>
<text x="40.2" y="50">TX1RTS</text>
<text x="40.2" y="52.5">TX2RTS</text>
<text x="56.6" y="50">SCK</text>
<text x="57.4" y="52.5">INT</text>
<text x="65.6" y="51.4">12</text>
<text x="65.6" y="48.9">13</text>
<text x="155.4" y="49.4" transform="rotate(-90 155.4 49.4)">GND</text>
<text x="237.4" y="52.5">1</text>
<text x="241.3" y="51.4">1</text>
<text x="241.3" y="53.9">2</text>
<text x="34.3" y="56.5">7</text>
<text x="34.3" y="59">8</text>
<text x="40.2" y="57.6">OSC2</text>
<text x="51.3" y="59.6" transform="rotate(-90 51.3 59.6)">VSS</text>
<text x="54.1" y="57.6">RX0BF</text>
<text x="65.6" y="59">10</text>
<text x="65.6" y="56.5">11</text>
<text x="154.3" y="55.3" transform="rotate(-90 154.3 55.3)">2</text>
<text x="237.4" y="55.1">2</text>
<text x="237.4" y="57.6">3</text>
<text x="241.3" y="56.5">3</text>
<text x="241.3" y="59">4</text>
<text x="40.2" y="60.1">OSC1</text>
<text x="50.2" y="65.4" transform="rotate(-90 50.2 65.4)">9</text>
<text x="54.1" y="60.2">RX1BF</text>
<text x="237.4" y="60.2">4</text>
<text x="224.7" y="110.9">1</text>
<text x="224.7" y="113.5">2</text>
<text x="228.6" y="109.8">1</text>
<text x="228.6" y="112.3">2</text>
<text x="224.7" y="116">3</text>
<text x="224.7" y="118.5">4</text>
<text x="228.6" y="114.9">3</text>
<text x="228.6" y="117.4">4</text>
<text x="224.7" y="136.3">1</text>
<text x="228.6" y="135.2">1</text>
<text x="228.6" y="137.7">2</text>
<text x="224.7" y="138.9">2</text>
<text x="224.7" y="141.4">3</text>
<text x="224.7" y="143.9">4</text>
<text x="228.6" y="140.3">3</text>
<text x="228.6" y="142.8">4</text>
</g>
<g font-size="1.8" fill="#808080">
<text x="22.8" y="39.7">RXCAN</text>
<text x="23" y="37.2">TXCAN</text>
<text x="129.6" y="39.7">TXCAN</text>
<text x="173.7" y="39.7">CAN_H/2.8D</text>
<text x="72.1" y="42.2">CS/2.1C</text>
<text x="72.1" y="44.8">MISO/2.2D</text>
<text x="72.1" y="47.3">MOSI/2.2D</text>
<text x="129.5" y="42.2">RXCAN</text>
<text x="173.7" y="42.2">CAN_L/2.8D</text>
<text x="72.1" y="49.9">CLK/2.2C</text>
<text x="72.1" y="52.4">INT/2.2B</text>
<text x="24.1" y="57.5">OSC2</text>
<text x="72.1" y="57.5">RX0_INT/2.2C</text>
<text x="72.1" y="60">RX1_INT/2.2C</text>
<text x="249.9" y="54.9">CAN_H/2.8D</text>
<text x="249.9" y="57.5">CAN_L/2.8D</text>
<text x="24.1" y="60">OSC1</text>
<text x="237.2" y="113.3">CAN_H/2.8D</text>
<text x="237.2" y="115.9">CAN_L/2.8D</text>
<text x="237.2" y="138.7">DI1/2.1C</text>
<text x="237.2" y="141.3">DI2/2.1B</text>
</g>
</svg>
